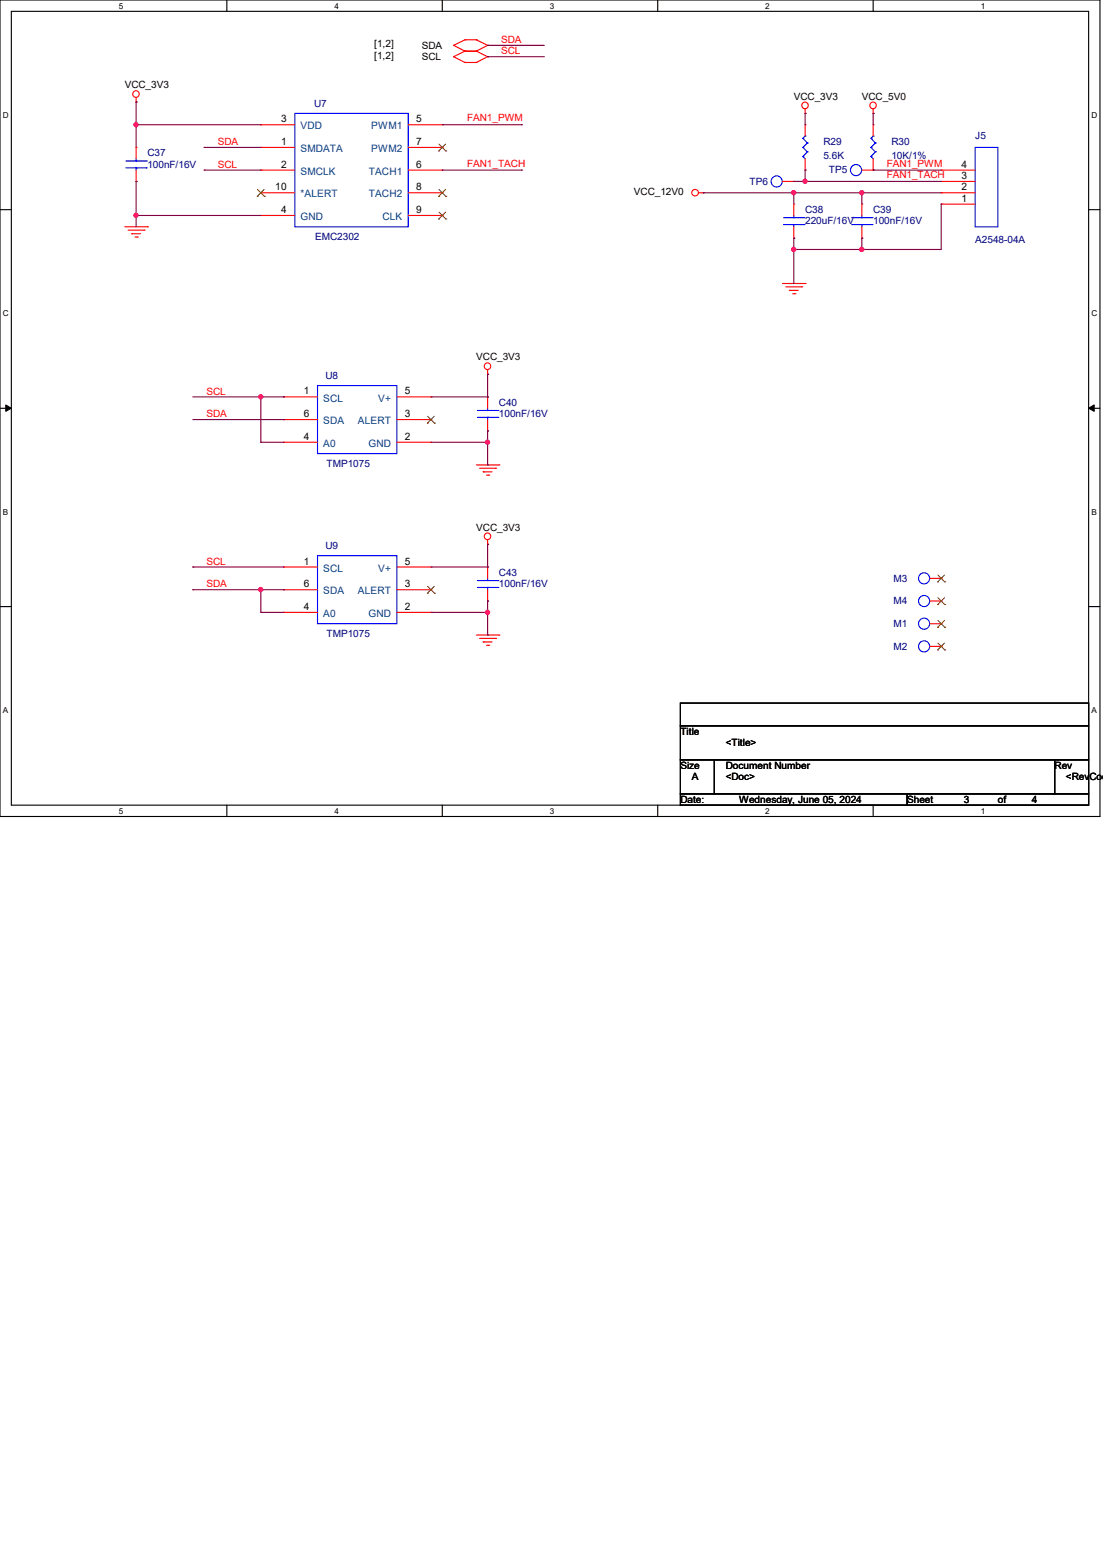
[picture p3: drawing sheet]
<svg xmlns="http://www.w3.org/2000/svg" width="210mm" height="297mm" viewBox="0 0 210 297" stroke-linecap="round" stroke-linejoin="round" font-family="sans-serif">
<g fill="none" stroke="#000" stroke-width=".21">
<path d="M0 0h209.4v155.4h-209.4zM2.2 2.2h205.1v151.1h-205.1zM43.2 0v2.2M84.2 0v2.2M125.2 0v2.2M166.2 0v2.2M0 39.9h2.2M207.3 39.9h2.1M0 77.7h2.2M207.3 77.7h2.1M0 115.5h2.2M207.3 115.5h2.1"/>
<path d="M129.5 133.9h77.8v4.3h-77.8zM129.5 138.2h77.8v6.5h-77.8zM43.2 153.3v2.1M84.2 153.3v2.1M125.2 153.3v2.1M129.5 144.7h6.5v6.4h-6.5zM129.5 151.1h43.2v2.2h-43.2zM136 144.7h64.8v6.4h-64.8zM166.2 153.3v2.1M172.7 151.1h34.6v2.2h-34.6zM200.8 144.7h6.5v6.4h-6.5z"/>
</g>
<path d="M1.1 77.1l1.1 .6-1.1 .6zM207.3 77.7l1-.6v1.2z" fill="#000"/>
<path d="M1.1 77.1l1.1 .6-1.1 .6zM207.3 77.7l1-.6v1.2z" fill="none" stroke="#000" stroke-width=".19"/>
<g fill="none" stroke="#f00" stroke-width=".21">
<path d="M25.9 19.4h.1M25.9 18.6v.8M86.4 8.6h.1M86.4 10.8h.1M86.4 8.6l2.1 1.1M86.4 10.8l2.1 1.1M88.5 7.6h.1M88.5 9.7h.1M88.5 11.9h.1M88.5 7.6l-2.1 1M88.5 7.6h2.2M88.5 9.7h2.2"/>
<path d="M88.5 9.7l-2.1 1.1M88.5 11.9h2.2M90.7 7.6h.1M90.7 9.7h.1M90.7 11.9h.1M90.7 7.6l2.1 1M90.7 9.7l2.1 1.1M92.8 8.6h.1M92.8 10.8h.1M92.8 8.6l-2.1 1.1M92.8 10.8l-2.1 1.1M25.9 28.1h.1"/>
<path d="M25.9 34.5h.1M25.9 28.1v2.1M25.9 32.4v2.1M49.7 23.7h.1M49.7 28.1h.1M49.7 32.4h.1M49.7 36.7h.1M49.7 36.7h6.4M49.7 32.4h6.4M49.7 23.7h6.4M49.7 28.1h6.4M77.7 36.7h6.5"/>
<path d="M77.7 32.4h6.5M77.7 23.7h6.5M77.7 28.1h6.5M84.2 23.7h.1M84.2 28.1h.1M84.2 32.4h.1M84.2 36.7h.1M133 36.7h.9M133.9 36.7h.1M149 34.5h2.1M151.1 38.9h.1M151.1 34.5h.1"/>
<path d="M151.1 38.9v2.1M153.3 21.6h.1M153.3 32.4h.1M153.3 23.7h.1M153.3 20.7v.9M153.3 23.7v2.2M153.3 30.2v2.2M164.1 38.9h.1M164.1 38.9v2.1M164.1 32.4h2.1M166.2 21.6h.1M166.2 32.4h.1"/>
<path d="M166.2 23.7h.1M166.2 20.7v.9M166.2 23.7v2.2M166.2 30.2v2.2M179.2 38.9h.1M179.2 36.7h.1M179.2 34.5h.1M179.2 32.4h.1M179.2 36.7h6.5M179.2 38.9h6.5M179.2 34.5h6.5M179.2 32.4h6.5"/>
<path d="M23.7 43.2h4.4M24.4 43.8h3M25.1 44.5h.1M25.1 44.5h1.7M25.7 45.1h.4M26.1 45.1h.1M27.4 43.8h.1M28.1 43.2h.1M49.7 41h.1M49.7 41h6.4M77.7 41h6.5M84.2 41h.1"/>
<path d="M149 54h4.3M149.6 54.6h3.1M150.3 55.3h.1M150.3 55.3h1.7M150.9 55.9h.4M151.1 45.3h.1M151.1 43.2v2.1M151.3 55.9h.1M152.7 54.6h.1M153.3 54h.1M164.1 45.3h.1M164.1 43.2v2.1"/>
<path d="M54 75.6h.1M54 79.9h.1M54 75.6h6.5M54 79.9h6.5M75.6 75.6h6.4M75.6 79.9h6.4M82 75.6h.1M82 79.9h.1M92.8 71.2h.1M92.8 75.6h.1M92.8 70.4v.8M92.8 75.6v2.1"/>
<path d="M92.8 79.9v2.1M54 84.2h.1M54 84.2h6.5M75.6 84.2h6.4M82 84.2h.1M90.7 88.5h4.3M91.3 89.2h3.1M92 89.8h.1M92 89.8h1.7M92.6 90.5h.4M92.8 82h.1M93 90.5h.1"/>
<path d="M94.4 89.2h.1M95 88.5h.1M54 107.9h.1M54 112.3h.1M54 116.6h.1M54 107.9h6.5M54 112.3h6.5M54 116.6h6.5M75.6 107.9h6.4M75.6 112.3h6.4M75.6 116.6h6.4M82 107.9h.1"/>
<path d="M82 112.3h.1M82 116.6h.1M92.8 103.6h.1M92.8 107.9h.1M92.8 114.4h.1M92.8 102.8v.8M92.8 107.9v2.2M92.8 112.3v2.1M177 114.4h2.2M177 118.7h2.2M177 110.1h2.2M179.2 114.4h.1"/>
<path d="M179.2 118.7h.1M179.2 110.1h.1M90.7 120.9h4.3M91.3 121.5h3.1M92 122.2h.1M92 122.2h1.7M92.6 122.9h.4M93 122.9h.1M94.4 121.5h.1M95 120.9h.1M177 123.1h2.2M179.2 123.1h.1"/>
<circle cx="25.9" cy="17.9" r=".62"/>
<circle cx="132.3" cy="36.7" r=".63"/>
<circle cx="153.3" cy="20.1" r=".62"/>
<circle cx="166.2" cy="20.1" r=".62"/>
<circle cx="92.8" cy="69.7" r=".62"/>
<circle cx="92.8" cy="102.1" r=".62"/>
</g>
<g fill="none" stroke="#00f" stroke-width=".21">
<path d="M24 32h3.9M24 30.6h3.9M25.9 30.6h.1M25.9 32h.1M25.9 30.2v.4M25.9 32v.4M27.9 32h.1M27.9 30.6h.1M56.1 21.6h21.6v21.6h-21.6zM152.9 29.8h.1M152.9 28.1h.1M152.9 26.3h.1"/>
<path d="M152.9 29.8l.4 .4M152.9 28.1l.8 .8M152.9 26.3l.8 .9M153.3 25.9h.1M153.3 25.9l-.4 .4M153.7 28.9h.1M153.7 27.2h.1M153.7 28.9l-.8 .9M153.7 27.2l-.8 .9M165.8 29.8h.1M165.8 28.1h.1M165.8 26.3h.1"/>
<path d="M165.8 29.8l.4 .4M165.8 28.1l.9 .8M165.8 26.3l.9 .9M166.2 25.9h.1M166.2 25.9l-.4 .4M166.7 28.9h.1M166.7 27.2h.1M166.7 28.9l-.9 .9M166.7 27.2l-.9 .9M185.7 28.1h4.3v15.1h-4.3zM149.2 42.8h3.9M149.2 41.4h3.9"/>
<path d="M151.1 41.4h.1M151.1 42.8h.1M151.1 41v.4M151.1 42.8v.4M153.1 42.8h.1M153.1 41.4h.1M162.1 42.8h3.9M162.1 41.4h3.9M164.1 41.4h.1M164.1 42.8h.1M164.1 41v.4M164.1 42.8v.4"/>
<path d="M166 42.8h.1M166 41.4h.1M60.5 73.4h15.1v13h-15.1zM90.9 79.5h3.9M90.9 78.1h3.9M92.8 78.1h.1M92.8 79.5h.1M92.8 77.7v.4M92.8 79.5v.4M94.8 79.5h.1M94.8 78.1h.1M60.5 105.8h15.1v12.9h-15.1z"/>
<path d="M90.9 111.8h3.9M90.9 110.5h3.9M92.8 110.5h.1M92.8 111.8h.1M92.8 110.1v.4M92.8 111.8v.5M94.8 111.8h.1M94.8 110.5h.1"/>
<circle cx="147.9" cy="34.5" r="1.06"/>
<circle cx="163" cy="32.4" r="1.06"/>
<circle cx="175.9" cy="114.4" r="1.06"/>
<circle cx="175.9" cy="110.1" r="1.06"/>
<circle cx="175.9" cy="118.7" r="1.06"/>
<circle cx="175.9" cy="123.1" r="1.06"/>
</g>
<g fill="none" stroke="#804000" stroke-width=".19">
<path d="M49 37.4h.1M49 36.1l1.3 1.3M50.3 36.1l-1.3 1.3M50.3 37.4h.1M83.5 28.7h.1M83.5 37.4h.1M83.6 27.4l1.3 1.3M83.6 36.1l1.3 1.3M84.8 27.4l-1.3 1.3M84.8 36.1l-1.3 1.3M84.9 28.7h.1M84.9 37.4h.1"/>
<path d="M83.5 41.7h.1M83.6 40.4l1.3 1.3M84.8 40.4l-1.3 1.3M84.9 41.7h.1M81.4 79.2l1.3 1.4M82.7 79.2l-1.3 1.4M81.4 80.6h.1M82.7 80.6h.1M81.4 112.9h.1M81.4 111.6l1.3 1.3M82.7 111.6l-1.3 1.3M82.7 112.9h.1"/>
<path d="M178.5 115.1h.1M178.5 119.4h.1M178.5 110.8h.1M178.6 113.8l1.3 1.3M178.6 118.1l1.3 1.3M178.6 109.5l1.3 1.3M179.8 113.8l-1.3 1.3M179.8 118.1l-1.3 1.3M179.8 109.5l-1.3 1.3M179.9 115.1h.1M179.9 119.4h.1M179.9 110.8h.1"/>
<path d="M178.5 123.7h.1M178.6 122.4l1.3 1.3M179.8 122.4l-1.3 1.3M179.9 123.7h.1"/>
</g>
<path d="M153.3 34.5h.1M153.3 34.5h25.9M166.2 32.4h.1M166.2 32.4h13" fill="none" stroke="#800040" stroke-width=".21"/>
<circle cx="153.3" cy="34.5" r=".4" fill="#f0f"/>
<circle cx="153.3" cy="34.5" r=".4" fill="none" stroke="#f0f" stroke-width=".21"/>
<path d="M133.9 36.7h.1M133.9 36.7h30.2M151.1 34.5h.1M151.1 36.7h.1M151.1 36.7v2.2M153.3 32.4h.1M153.3 21.6h.1M153.3 21.6v2.1M153.3 32.4v2.1h-2.2" fill="none" stroke="#800040" stroke-width=".21"/>
<circle cx="164.1" cy="36.7" r=".4" fill="#f0f"/>
<circle cx="164.1" cy="36.7" r=".4" fill="none" stroke="#f0f" stroke-width=".21"/>
<circle cx="151.1" cy="36.7" r=".4" fill="#f0f"/>
<circle cx="151.1" cy="36.7" r=".4" fill="none" stroke="#f0f" stroke-width=".21"/>
<path d="M164.1 36.7h.1M164.1 36.7v2.2M164.1 36.7h15.1M179.2 38.9h.1M179.2 38.9v8.6M151.1 47.5h.1M151.1 47.5h13" fill="none" stroke="#800040" stroke-width=".21"/>
<circle cx="164.1" cy="47.5" r=".4" fill="#f0f"/>
<circle cx="164.1" cy="47.5" r=".4" fill="none" stroke="#f0f" stroke-width=".21"/>
<circle cx="151.1" cy="47.5" r=".4" fill="#f0f"/>
<circle cx="151.1" cy="47.5" r=".4" fill="none" stroke="#f0f" stroke-width=".21"/>
<path d="M25.9 23.7h.1M25.9 23.7h23.8M166.2 21.6h.1M166.2 21.6v2.1M151.1 45.3h.1M151.1 47.5h.1M151.1 45.3v8.7M164.1 45.3h.1M164.1 47.5h.1M164.1 45.3v2.2M164.1 47.5h15.1" fill="none" stroke="#800040" stroke-width=".21"/>
<circle cx="25.9" cy="23.7" r=".4" fill="#f0f"/>
<circle cx="25.9" cy="23.7" r=".4" fill="none" stroke="#f0f" stroke-width=".21"/>
<path d="M25.9 19.4h.1M25.9 19.4v8.7M25.9 23.7h.1M25.9 34.5h.1M25.9 34.5v6.5" fill="none" stroke="#800040" stroke-width=".21"/>
<circle cx="25.9" cy="41" r=".4" fill="#f0f"/>
<circle cx="25.9" cy="41" r=".4" fill="none" stroke="#f0f" stroke-width=".21"/>
<g fill="none" stroke="#800040" stroke-width=".21">
<path d="M38.9 28.1h.1M38.9 32.4h.1M38.9 28.1h10.8M38.9 32.4h10.8M84.2 32.4h15.1M84.2 23.7h15.1M99.3 23.7h.1M99.3 32.4h.1M25.9 41h.1M25.9 41h23.8M25.9 41v2.2M36.7 75.6h13"/>
<path d="M36.7 79.9h17.3M49.7 75.6h.1M54 79.9h.1M49.7 84.2h.1M49.7 84.2h4.3M36.7 107.9h.1M36.7 112.3h.1M36.7 107.9h17.3M36.7 112.3h13M49.7 112.3h.1M49.7 112.3v4.3"/>
</g>
<circle cx="49.6" cy="112.2" r=".4" fill="#f0f"/>
<circle cx="49.6" cy="112.2" r=".4" fill="none" stroke="#f0f" stroke-width=".21"/>
<path d="M82 75.6h10.8M92.8 75.6h.1M92.8 71.2h.1M92.8 71.2v4.4M82 84.2h10.8M92.8 84.2h.1M92.8 82h.1M92.8 82v2.2M49.7 116.6h.1M49.7 112.3h4.3M49.7 116.6h4.3M54 112.3h.1" fill="none" stroke="#800040" stroke-width=".21"/>
<circle cx="92.8" cy="84.2" r=".4" fill="#f0f"/>
<circle cx="92.8" cy="84.2" r=".4" fill="none" stroke="#f0f" stroke-width=".21"/>
<path d="M92.8 88.5h.1M92.8 84.2v4.3M82 107.9h10.8M82 116.6h10.8M92.8 103.6h.1M92.8 107.9h.1M92.8 114.4h.1M92.8 116.6h.1M92.8 103.6v4.3M92.8 114.4v6.5M92.8 120.9h.1" fill="none" stroke="#800040" stroke-width=".21"/>
<circle cx="92.8" cy="116.6" r=".4" fill="#f0f"/>
<circle cx="92.8" cy="116.6" r=".4" fill="none" stroke="#f0f" stroke-width=".21"/>
<path d="M92.8 8.6h.1M92.8 10.8h.1M92.8 8.6h10.8M92.8 10.8h10.8M49.7 75.6h.1M49.7 75.6v8.6" fill="none" stroke="#800040" stroke-width=".21"/>
<circle cx="49.6" cy="75.5" r=".4" fill="#f0f"/>
<circle cx="49.6" cy="75.5" r=".4" fill="none" stroke="#f0f" stroke-width=".21"/>
<path d="M49.7 75.6h4.3M54 75.6h.1" fill="none" stroke="#800040" stroke-width=".21"/>
<circle cx="153.3" cy="34.5" r=".4" fill="#f0f"/>
<circle cx="153.3" cy="34.5" r=".4" fill="none" stroke="#f0f" stroke-width=".21"/>
<circle cx="164.1" cy="36.7" r=".4" fill="#f0f"/>
<circle cx="164.1" cy="36.7" r=".4" fill="none" stroke="#f0f" stroke-width=".21"/>
<circle cx="151.1" cy="36.7" r=".4" fill="#f0f"/>
<circle cx="151.1" cy="36.7" r=".4" fill="none" stroke="#f0f" stroke-width=".21"/>
<circle cx="164.1" cy="47.5" r=".4" fill="#f0f"/>
<circle cx="164.1" cy="47.5" r=".4" fill="none" stroke="#f0f" stroke-width=".21"/>
<circle cx="151.1" cy="47.5" r=".4" fill="#f0f"/>
<circle cx="151.1" cy="47.5" r=".4" fill="none" stroke="#f0f" stroke-width=".21"/>
<circle cx="25.9" cy="23.7" r=".4" fill="#f0f"/>
<circle cx="25.9" cy="23.7" r=".4" fill="none" stroke="#f0f" stroke-width=".21"/>
<circle cx="25.9" cy="41" r=".4" fill="#f0f"/>
<circle cx="25.9" cy="41" r=".4" fill="none" stroke="#f0f" stroke-width=".21"/>
<circle cx="49.6" cy="112.2" r=".4" fill="#f0f"/>
<circle cx="49.6" cy="112.2" r=".4" fill="none" stroke="#f0f" stroke-width=".21"/>
<circle cx="92.8" cy="84.2" r=".4" fill="#f0f"/>
<circle cx="92.8" cy="84.2" r=".4" fill="none" stroke="#f0f" stroke-width=".21"/>
<circle cx="92.8" cy="116.6" r=".4" fill="#f0f"/>
<circle cx="92.8" cy="116.6" r=".4" fill="none" stroke="#f0f" stroke-width=".21"/>
<circle cx="49.6" cy="75.5" r=".4" fill="#f0f"/>
<circle cx="49.6" cy="75.5" r=".4" fill="none" stroke="#f0f" stroke-width=".21"/>
<g font-size="1.9">
<text x="71.2" y="9">[1,2]</text>
<text x="71.2" y="11.2">[1,2]</text>
<text x="80.3" y="9.3">SDA</text>
<text x="80.3" y="11.4">SCL</text>
<text x="23.7" y="16.8">VCC_3V3</text>
<text x="53.5" y="23.3">3</text>
<text x="79.2" y="23.3">5</text>
<text x="151.1" y="19">VCC_3V3</text>
<text x="164.1" y="19">VCC_5V0</text>
<text x="53.5" y="27.6">1</text>
<text x="79.2" y="27.6">7</text>
<text x="53.5" y="31.9">2</text>
<text x="79.2" y="31.9">6</text>
<text x="183" y="34.1">3</text>
<text x="183" y="31.9">4</text>
<text x="52.4" y="36.2">10</text>
<text x="53.5" y="40.6">4</text>
<text x="79.2" y="36.2">8</text>
<text x="79.2" y="40.6">9</text>
<text x="120.7" y="37.1">VCC_12V0</text>
<text x="183" y="38.4">1</text>
<text x="183" y="36.2">2</text>
<text x="90.7" y="68.6">VCC_3V3</text>
<text x="57.8" y="75.1">1</text>
<text x="77.1" y="75.1">5</text>
<text x="57.8" y="79.4">6</text>
<text x="57.8" y="83.7">4</text>
<text x="77.1" y="79.4">3</text>
<text x="77.1" y="83.7">2</text>
<text x="90.7" y="101">VCC_3V3</text>
<text x="57.8" y="107.5">1</text>
<text x="77.1" y="107.5">5</text>
<text x="57.8" y="111.8">6</text>
<text x="77.1" y="111.8">3</text>
<text x="57.8" y="116.1">4</text>
<text x="77.1" y="116.1">2</text>
<text x="129.5" y="139.9">Title</text>
<text x="138.2" y="142">&lt;Title&gt;</text>
<text x="129.5" y="146.3">Size</text>
<text x="131.7" y="148.5">A</text>
<text x="138.2" y="146.3">Document Number</text>
<text x="138.2" y="148.5">&lt;Doc&gt;</text>
<text x="200.8" y="146.3">Rev</text>
<text x="202.9" y="148.5">&lt;Rev</text>
<text x="207.4" y="148.5">Co</text>
<text x="209.8" y="148.5">de</text>
<text x="129.5" y="152.8">Date:</text>
<text x="140.8" y="152.8">Wednesday, June 05, 2024</text>
<text x="172.7" y="152.8">Sheet</text>
<text x="183.5" y="152.8">3</text>
<text x="190" y="152.8">of</text>
<text x="196.5" y="152.8">4</text>
</g>
<g font-size="1.9" fill="#f00">
<text x="95.4" y="8.2">SDA</text>
<text x="95.4" y="10.4">SCL</text>
<text x="88.9" y="23.1">FAN1_PWM</text>
<text x="41.4" y="27.6">SDA</text>
<text x="41.4" y="32">SCL</text>
<text x="88.9" y="31.8">FAN1_TACH</text>
<text x="168.8" y="31.8">FAN1_PWM</text>
<text x="168.8" y="33.9">FAN1_TACH</text>
<text x="39.3" y="75.1">SCL</text>
<text x="39.3" y="79.5">SDA</text>
<text x="39.3" y="107.5">SCL</text>
<text x="39.3" y="111.8">SDA</text>
</g>
<g font-size="1.9" fill="#000080">
<text x="59.8" y="20.3">U7</text>
<text x="28.1" y="29.8">C37</text>
<text x="156.8" y="27.6">R29</text>
<text x="169.7" y="27.6">R30</text>
<text x="185.7" y="26.5">J5</text>
<text x="28.1" y="31.9">100nF/16V</text>
<text x="142.7" y="35.2">TP6</text>
<text x="156.8" y="30.2">5.6K</text>
<text x="157.8" y="33">TP5</text>
<text x="169.7" y="30.2">10K/1%</text>
<text x="153.3" y="40.6">C38</text>
<text x="166.2" y="40.6">C39</text>
<text x="60" y="45.7">EMC2302</text>
<text x="153.3" y="42.7">220uF/16V</text>
<text x="166.2" y="42.7">100nF/16V</text>
<text x="185.7" y="46.2">A2548-04A</text>
<text x="62" y="72.1">U8</text>
<text x="95" y="77.3">C40</text>
<text x="95" y="79.4">100nF/16V</text>
<text x="62.2" y="88.9">TMP1075</text>
<text x="62" y="104.5">U9</text>
<text x="95" y="109.6">C43</text>
<text x="95" y="111.8">100nF/16V</text>
<text x="170.1" y="110.7">M3</text>
<text x="170.1" y="115.1">M4</text>
<text x="170.1" y="119.4">M1</text>
<text x="62.2" y="121.3">TMP1075</text>
<text x="170.1" y="123.7">M2</text>
</g>
<g font-size="1.9" fill="#004080">
<text x="57.2" y="24.6">VDD</text>
<text x="57.2" y="29">SMDATA</text>
<text x="70.7" y="24.6">PWM1</text>
<text x="70.7" y="29">PWM2</text>
<text x="57.2" y="33.3">SMCLK</text>
<text x="70.2" y="33.3">TACH1</text>
<text x="57.2" y="37.6">*ALERT</text>
<text x="57.2" y="41.9">GND</text>
<text x="70.2" y="37.6">TACH2</text>
<text x="72.8" y="41.9">CLK</text>
<text x="61.6" y="76.5">SCL</text>
<text x="72" y="76.5">V+</text>
<text x="61.6" y="80.8">SDA</text>
<text x="68.2" y="80.8">ALERT</text>
<text x="61.6" y="85.1">A0</text>
<text x="70.1" y="85.1">GND</text>
<text x="61.6" y="108.8">SCL</text>
<text x="61.6" y="113.2">SDA</text>
<text x="68.2" y="113.2">ALERT</text>
<text x="72" y="108.8">V+</text>
<text x="61.6" y="117.5">A0</text>
<text x="70.1" y="117.5">GND</text>
</g>
<g font-size="1.6">
<text x="22.6" y="1.7">5</text>
<text x="63.7" y="1.7">4</text>
<text x="104.7" y="1.7">3</text>
<text x="145.7" y="1.7">2</text>
<text x="186.7" y="1.7">1</text>
<text x=".6" y="22.4">D</text>
<text x="207.8" y="22.4">D</text>
<text x=".6" y="60.2">C</text>
<text x="207.8" y="60.2">C</text>
<text x=".6" y="98">B</text>
<text x="207.8" y="98">B</text>
<text x=".6" y="135.8">A</text>
<text x="207.8" y="135.8">A</text>
<text x="22.6" y="154.9">5</text>
<text x="63.7" y="154.9">4</text>
<text x="104.7" y="154.9">3</text>
<text x="145.7" y="154.9">2</text>
<text x="186.7" y="154.9">1</text>
</g>
</svg>
